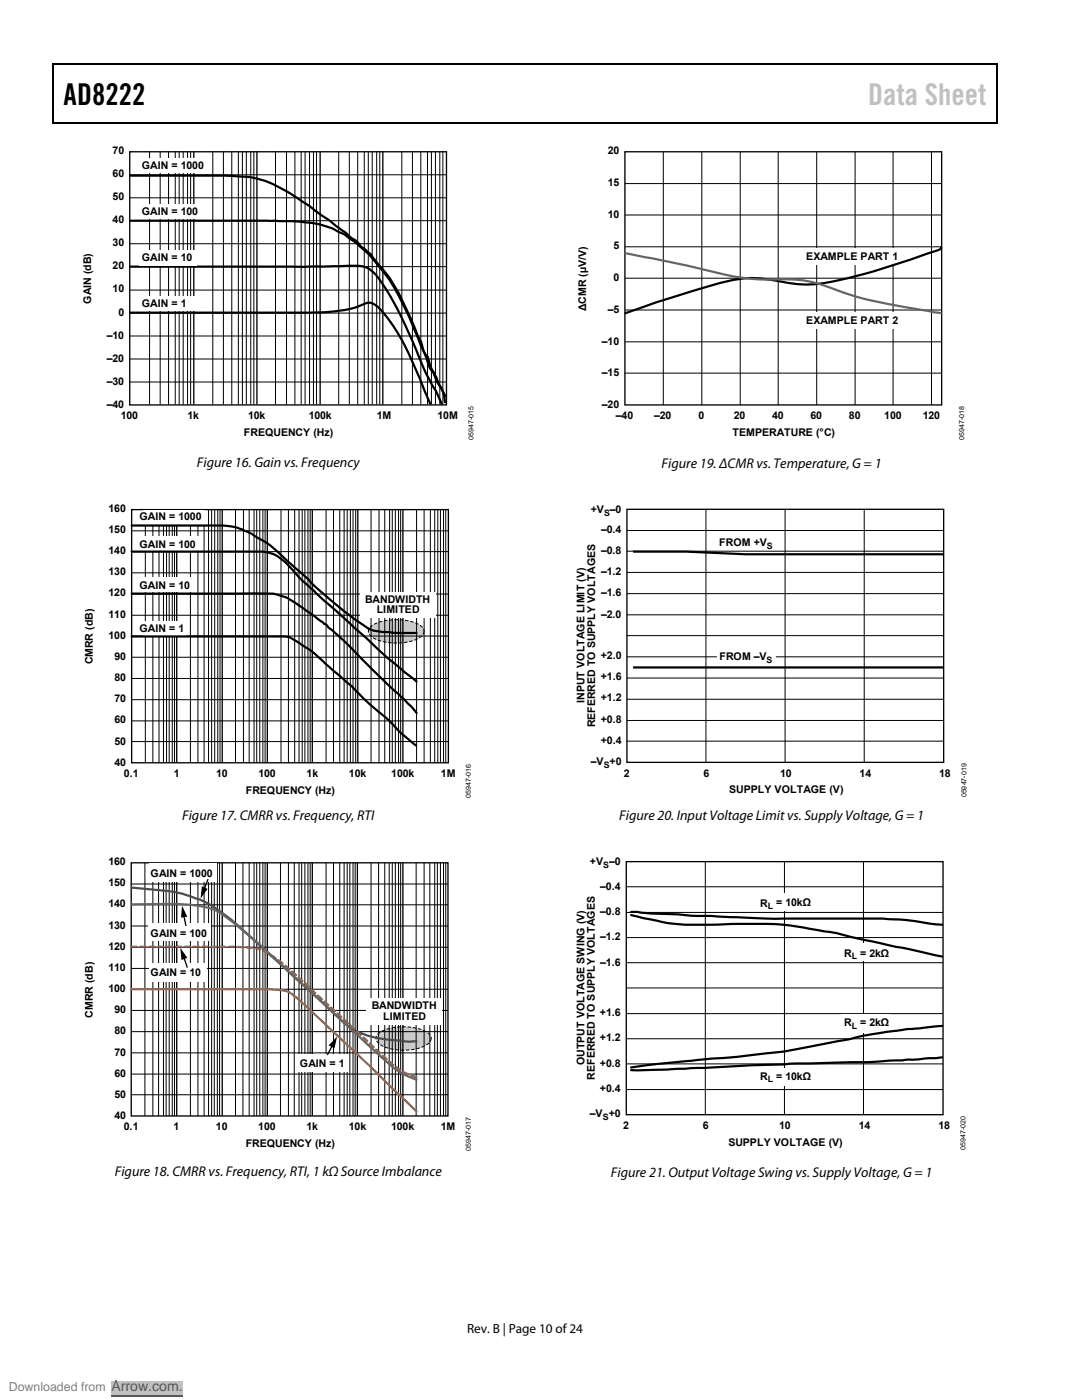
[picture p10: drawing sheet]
<svg xmlns="http://www.w3.org/2000/svg" width="216mm" height="279mm" viewBox="0 0 216 279" stroke-linecap="round" stroke-linejoin="round" font-family="sans-serif">
<path d="M10.5 12.7h.3v1h-.3zM198.8 12.7h.2v1h-.2zM198.8 12.7h.2v.3h-.2zM198.8 24.4h.2v.3h-.2z" fill="#000"/>
<path d="M10.5 12.8h188.3M10.7 13.7v11M198.9 13.7v11M10.5 24.5h188.3" fill="none" stroke="#000" stroke-width=".25"/>
<g fill="none" stroke="#000" stroke-width=".2">
<path d="M25.9 39.5h63.2M25.9 34.9h63.2M29.8 30.2v50.5M32 30.2v50.5M33.6 30.2v50.5M35 30.2v50.5M35.8 30.2v50.5M36.6 30.2v50.5M37.4 30.2v50.5M38 30.2v50.5M42.5 30.2v50.5M44.6 30.2v50.5"/>
<path d="M46.2 30.2v50.5M47.6 30.2v50.5M48.4 30.2v50.5M49.1 30.2v50.5M50 30.2v50.5M50.7 30.2v50.5M55 30.2v50.5M57.2 30.2v50.5M58.8 30.2v50.5M60.1 30.2v50.5M60.9 30.2v50.5M61.8 30.2v50.5"/>
<path d="M62.5 30.2v50.5M63.2 30.2v50.5M67.6 30.2v50.5M69.7 30.2v50.5M71.4 30.2v50.5M72.7 30.2v50.5M73.5 30.2v50.5M74.3 30.2v50.5M75.2 30.2v50.5M75.8 30.2v50.5M80.2 30.2v50.5M82.3 30.2v50.5"/>
<path d="M84 30.2v50.5M85.3 30.2v50.5M86.1 30.2v50.5M86.9 30.2v50.5M87.8 30.2v50.5M88.4 30.2v50.5M25.9 57.9h63.2M25.9 53.2h63.2M25.9 48.6h63.2M25.9 44h63.2M25.9 76.2h63.2M25.9 71.6h63.2"/>
<path d="M25.9 67.1h63.2M25.9 62.5h63.2"/>
</g>
<path d="M25.9 30.3h63.2v50.5h-63.2zM38.7 30.2v50.5M51.3 30.2v50.5M63.9 30.2v50.5M76.4 30.2v50.5" fill="none" stroke="#000" stroke-width=".26"/>
<path d="M26 35.1h20.6a19.9 19.9 0 0 1 12.2 4.1l6.9 4.8 1.3 1 2 1.4 1.2 1.2 .7 .3 1.2 1.4 1.9 1.5 1 1.3a33.2 33.2 0 0 1 5 7.3l4.1 8.9 .4 1.7 .9 1.3 .4 1.7 .8 1.7 .5 .6 .5 1.5 .4 .5 .6 1.3 .2 1.7M26.1 53.2l34.2 .1 8.6-.2a11.6 11.6 0 0 1 4.3 .3 11.9 11.9 0 0 1 4.1 4.7 131.5 131.5 0 0 1 7.8 16.6l1.9 3.3 1.1 2.6M26.1 44l30.5 .1a27.9 27.9 0 0 1 10 1.6 27 27 0 0 1 10 8.7 52.9 52.9 0 0 1 6.1 11.3l2.5 6a4.5 4.5 0 0 0 1.3 2.6 19.7 19.7 0 0 0 2.2 4.6l.1 .2M26.1 62.4h28.2a123.9 123.9 0 0 0 13.8-.4 16.9 16.9 0 0 0 5.2-1.6 3.7 3.7 0 0 1 3.2 2 46.4 46.4 0 0 1 7 12.5l2.3 5.7" fill="none" stroke="#000" stroke-width=".44"/>
<g fill="#fff">
<path d="M27.8 59.1h11.6v3h-11.6z"/>
<path d="M27.8 50h11.6v3h-11.6z"/>
<path d="M27.8 40.8h11.6v2.9h-11.6z"/>
<path d="M27.8 31.6h11.6v2.9h-11.6z"/>
</g>
<path d="M73.9 125.1a9.9 9.9 0 0 1 8.3-1 3 3 0 0 1 2.4 1.9 2.17 2.17 0 0 1-1.6 1.6 11.1 11.1 0 0 1-8.5-.3 1.33 1.33 0 0 1-.6-2.2z" fill="#ccc" stroke="#000" stroke-width=".2" stroke-dasharray=".7 .4" stroke-linecap="butt"/>
<g fill="none" stroke="#000" stroke-width=".2">
<path d="M26.3 118.6h63.2M26.3 114.3h63.2M26.3 110.1h63.2M26.3 105.9h63.2M29 101.7v50.5M30.5 101.7v50.5M31.7 101.7v50.5M32.6 101.7v50.5M33.2 101.7v50.5M33.8 101.7v50.5M34.4 101.7v50.5M34.8 101.7v50.5"/>
<path d="M38 101.7v50.5M39.5 101.7v50.5M40.7 101.7v50.5M41.6 101.7v50.5M42.2 101.7v50.5M42.8 101.7v50.5M43.5 101.7v50.5M43.9 101.7v50.5M47 101.7v50.5M48.6 101.7v50.5M49.7 101.7v50.5M50.7 101.7v50.5"/>
<path d="M51.2 101.7v50.5M51.8 101.7v50.5M52.5 101.7v50.5M52.9 101.7v50.5M56.1 101.7v50.5M57.6 101.7v50.5M58.8 101.7v50.5M59.7 101.7v50.5M60.3 101.7v50.5M60.8 101.7v50.5M61.4 101.7v50.5M61.9 101.7v50.5"/>
<path d="M65.1 101.7v50.5M66.5 101.7v50.5M67.8 101.7v50.5M68.7 101.7v50.5M69.3 101.7v50.5M69.9 101.7v50.5M70.4 101.7v50.5M71 101.7v50.5M74 101.7v50.5M75.6 101.7v50.5M76.8 101.7v50.5M77.7 101.7v50.5"/>
<path d="M78.3 101.7v50.5M78.9 101.7v50.5M79.5 101.7v50.5M79.9 101.7v50.5M83.1 101.7v50.5M84.6 101.7v50.5M85.9 101.7v50.5M86.7 101.7v50.5M87.4 101.7v50.5M87.9 101.7v50.5M88.5 101.7v50.5M88.9 101.7v50.5"/>
<path d="M26.3 139.6h63.2M26.3 135.4h63.2M26.3 131.2h63.2M26.3 126.9h63.2M26.3 122.8h63.2M26.3 148h63.2M26.3 143.9h63.2"/>
</g>
<path d="M26.3 101.7h63.2v50.5h-63.2zM35.3 101.7v50.5M44.3 101.7v50.5M53.3 101.7v50.5M62.3 101.7v50.5M71.4 101.7v50.5M80.4 101.7v50.5" fill="none" stroke="#000" stroke-width=".26"/>
<g fill="#fff">
<path d="M28.6 101.9h12.4v2.8h-12.4z"/>
<path d="M28.6 107h11.5v2.8h-11.5z"/>
<path d="M28.6 115.3h10.5v2.8h-10.5z"/>
<path d="M28.6 123.9h8.6v2.8h-8.6z"/>
</g>
<path d="M26.3 110.1h24.4a7.8 7.8 0 0 1 7.2 3.1l2.6 2.8 13 11.7a87.5 87.5 0 0 0 8.3 7.2l1.3 1.1M26.3 104.9h10.4a56.8 56.8 0 0 1 10.4 .3 27.5 27.5 0 0 1 8.6 5.2l4.8 4.3a76.3 76.3 0 0 0 13.6 11l1 .2a44.4 44.4 0 0 0 8 .4M26.3 118.5l23.5-.1a23.4 23.4 0 0 1 5.6 .3 14.5 14.5 0 0 1 5.6 3.1l3.3 2.3 .4 .4 .4 .1 .6 .8a68.8 68.8 0 0 1 7.7 7.3l7.4 7 2.3 2.6M26.3 127h28.7a5.4 5.4 0 0 1 4.4 1.1 30.5 30.5 0 0 1 6.4 5.1l4.3 3.7a57.2 57.2 0 0 0 7.5 6.9 39.4 39.4 0 0 0 5.4 5" fill="none" stroke="#000" stroke-width=".44"/>
<path d="M71.8 118.2h15.1v5.1h-15.1z" fill="#fff"/>
<path d="M75.4 206.3a9.7 9.7 0 0 1 8.2-1 3 3 0 0 1 2.4 1.9 3 3 0 0 1-2.7 2.1 10.6 10.6 0 0 1-7.3-.8 1.35 1.35 0 0 1-.6-2.2z" fill="#ccc" stroke="#000" stroke-width=".2" stroke-dasharray=".7 .4" stroke-linecap="butt"/>
<g fill="none" stroke="#000" stroke-width=".2">
<path d="M26.2 176.4h63.2M28.9 172.2v50.5M30.5 172.2v50.5M31.6 172.2v50.5M32.6 172.2v50.5M33.1 172.2v50.5M33.8 172.2v50.5M34.4 172.2v50.5M34.8 172.2v50.5M38 172.2v50.5M39.5 172.2v50.5M40.7 172.2v50.5"/>
<path d="M41.6 172.2v50.5M42.2 172.2v50.5M42.8 172.2v50.5M43.4 172.2v50.5M43.8 172.2v50.5M47 172.2v50.5M48.5 172.2v50.5M49.7 172.2v50.5M50.7 172.2v50.5M51.2 172.2v50.5M51.8 172.2v50.5M52.5 172.2v50.5"/>
<path d="M52.9 172.2v50.5M56 172.2v50.5M57.6 172.2v50.5M58.7 172.2v50.5M59.7 172.2v50.5M60.2 172.2v50.5M60.8 172.2v50.5M61.4 172.2v50.5M61.9 172.2v50.5M65.1 172.2v50.5M66.5 172.2v50.5M67.8 172.2v50.5"/>
<path d="M68.7 172.2v50.5M69.3 172.2v50.5M69.8 172.2v50.5M70.4 172.2v50.5M70.9 172.2v50.5M74 172.2v50.5M75.5 172.2v50.5M76.8 172.2v50.5M77.7 172.2v50.5M78.3 172.2v50.5M78.9 172.2v50.5M79.5 172.2v50.5"/>
<path d="M79.9 172.2v50.5M83 172.2v50.5M84.6 172.2v50.5M85.8 172.2v50.5M86.7 172.2v50.5M87.3 172.2v50.5M87.9 172.2v50.5M88.5 172.2v50.5M88.9 172.2v50.5M26.2 197.4h63.2M26.2 193.3h63.2M26.2 189h63.2"/>
<path d="M26.2 184.8h63.2M26.2 180.6h63.2M26.2 218.5h63.2M26.2 214.4h63.2M26.2 210.1h63.2M26.2 205.9h63.2M26.2 201.7h63.2"/>
</g>
<path d="M26.2 172.2h63.2v50.5h-63.2zM35.3 172.2v50.5M44.3 172.2v50.5M53.3 172.2v50.5M62.3 172.2v50.5M71.3 172.2v50.5M80.4 172.2v50.5" fill="none" stroke="#000" stroke-width=".26"/>
<g fill="#fff">
<path d="M29.7 172.4h13.5v3.6h-13.5z"/>
<path d="M29.5 184.3h12.5v3.5h-12.5z"/>
<path d="M59.2 210.3h10.4v3.5h-10.4z"/>
<path d="M29.7 192.2h11.6v3.6h-11.6z"/>
</g>
<path d="M26.3 177.1l4.1 .4a25.4 25.4 0 0 1 17.2 7.3l18.1 16.6a17.2 17.2 0 0 0 9.2 5.7l6.4 .8 1.8-.1" fill="none" stroke="#148240" stroke-width=".44"/>
<path d="M26.3 189h16.7a39.2 39.2 0 0 1 9.1 .5 32.9 32.9 0 0 1 8.4 6.4l12.8 11.9a56.2 56.2 0 0 0 7.1 6.1l2.7 1.1" fill="none" stroke="#da1429" stroke-width=".44" stroke-dasharray="1.1 .7"/>
<path d="M41.5 175.5l-.8 2.1M36.7 191l.7 2.1M36.7 182.6l.4 2.2M66.4 208.5l-1.1 2" fill="none" stroke="#000" stroke-width=".26"/>
<path d="M40.3 176.9l1.1 .5-1.4 1.9zM36.3 180.7l1.1 2.3-1.3 .1zM36 189.1l1.4 2.1-1.2 .4zM67.3 206.9l-.6 2.3-1.1-.6z" fill="#000"/>
<path d="M26.3 197.4h18.1a83.8 83.8 0 0 1 12.8 .4l.4 .2a75.4 75.4 0 0 1 8.4 7.5l8.1 7.6 9 8.7" fill="none" stroke="#f86512" stroke-width=".44"/>
<path d="M26.3 180.5a105.2 105.2 0 0 1 13 .2 11.2 11.2 0 0 1 7 3.2 454.1 454.1 0 0 1 21.5 19.4l2.7 2.5a103.5 103.5 0 0 0 9.5 8.3l3.1 1.4" fill="none" stroke="#656565" stroke-width=".44"/>
<path d="M73.2 199.3h15v5.2h-15z" fill="#fff"/>
<path d="M124.7 30.3h63.2v50.5h-63.2z" fill="none" stroke="#000" stroke-width=".26"/>
<g fill="none" stroke="#000" stroke-width=".2">
<path d="M124.7 36.6h63.2M132.4 30.3v50.5M140 30.3v50.5M147.7 30.3v50.5M155.3 30.3v50.5M163 30.3v50.5M170.6 30.3v50.5M178.2 30.3v50.5M185.9 30.3v50.5M124.7 55.5h63.2M124.7 49.3h63.2M124.7 42.9h63.2"/>
<path d="M124.7 74.5h63.2M124.7 68.2h63.2M124.7 61.9h63.2"/>
</g>
<g fill="#fff">
<path d="M162.5 49.5h16.1v3.3h-16.1z"/>
<path d="M162.5 62.2h16.1v3.4h-16.1z"/>
</g>
<path d="M187.7 49.3l.1 .3-.4 .2-6.5 2.3a96.7 96.7 0 0 1-18.5 4.6 42.8 42.8 0 0 1-9.8-1 22.9 22.9 0 0 0-10.4 1.2l-11.3 3.5-6.3 2.2M126.3 110.1h10.6l11.9 .5h39.5M126.3 133.2h62" fill="none" stroke="#000" stroke-width=".44"/>
<path d="M124.6 50.5l11.9 2.4a96 96 0 0 0 14.6 2.8l2.4 .1a27.9 27.9 0 0 1 14.6 2.5 99.8 99.8 0 0 0 15.8 3.6l3.5 .5 .3 .3" fill="none" stroke="#656565" stroke-width=".44"/>
<path d="M125.1 101.6h63.2v50.5h-63.2z" fill="none" stroke="#000" stroke-width=".26"/>
<g fill="none" stroke="#000" stroke-width=".2">
<path d="M125.1 118.5h63.2M125.1 114.2h63.2M125.1 110h63.2M125.1 105.9h63.2M140.9 101.6v50.5M156.7 101.6v50.5M172.4 101.6v50.5M125.1 139.6h63.2M125.1 135.3h63.2M125.1 131.1h63.2M125.1 126.9h63.2M125.1 122.7h63.2"/>
<path d="M125.1 147.9h63.2M125.1 143.8h63.2"/>
</g>
<path d="M143.1 130.8h11.6v.6h-11.6z" fill="#fff"/>
<path d="M125 172h63.2v50.5h-63.2z" fill="none" stroke="#000" stroke-width=".26"/>
<path d="M125 177h63.2M140.7 172v50.5M156.5 172v50.5M172.3 172v50.5M125 197.2h63.2M125 192.1h63.2M125 187.1h63.2M125 182.1h63.2M125 217.4h63.2M125 212.3h63.2M125 207.3h63.2M125 202.3h63.2" fill="none" stroke="#000" stroke-width=".2"/>
<g fill="#fff">
<path d="M150.9 178.2h11.5v3.5h-11.5z"/>
<path d="M167.6 188.3h10.3v3.5h-10.3z"/>
</g>
<path d="M125.9 182l12.7 .8h3.4l11.6 .6 20.7-.1a62.4 62.4 0 0 1 12.4 1.2l1.3 .1M125.9 182.6l2.5 .6a47.7 47.7 0 0 0 8.3 1.4l10.3-.2a59 59 0 0 1 14.5 1 71.9 71.9 0 0 1 10.8 2.2l15.7 3.3" fill="none" stroke="#000" stroke-width=".44"/>
<g fill="#fff">
<path d="M167.9 202.5h9.6v3.7h-9.6z"/>
<path d="M151.2 213.1h11.3v3.5h-11.3z"/>
</g>
<path d="M188 211l-5.7 .5-8.7 .5-15.2 .2-25.5 1.3-7 .1M188 204.7l-6.9 .7-2.3 .3a77.8 77.8 0 0 0-10.3 1.9l-4.9 .9a151.4 151.4 0 0 1-20.2 2.7l-12.1 1.1-5.4 .7" fill="none" stroke="#000" stroke-width=".44"/>
<path d="M0 276.9h70.6" fill="none" stroke="#fff" stroke-width="2.5" stroke-linecap="butt"/>
<path d="M22.2 275.6h14.3v2.6h-14.3z" fill="#c0c0c0"/>
<path d="M22.2 278.6h14.3" fill="none" stroke="#00f" stroke-width=".2"/>
<path d="M0 276.9h70.6" fill="none" stroke="#fff" stroke-width="2.5" stroke-linecap="butt"/>
<path d="M22.2 275.6h14.3v2.6h-14.3z" fill="#c0c0c0"/>
<path d="M22.2 278.6h14.3" fill="none" stroke="#00f" stroke-width=".2"/>
<path d="M0 276.9h70.6" fill="none" stroke="#fff" stroke-width="2.5" stroke-linecap="butt"/>
<path d="M22.2 275.6h14.3v2.6h-14.3z" fill="#c0c0c0"/>
<path d="M22.2 278.6h14.3" fill="none" stroke="#00f" stroke-width=".2"/>
<path d="M0 276.9h70.6" fill="none" stroke="#fff" stroke-width="2.5" stroke-linecap="butt"/>
<path d="M22.2 275.6h14.3v2.6h-14.3z" fill="#c0c0c0"/>
<path d="M22.2 278.6h14.3" fill="none" stroke="#00f" stroke-width=".2"/>
<path d="M0 276.9h70.6" fill="none" stroke="#fff" stroke-width="2.5" stroke-linecap="butt"/>
<path d="M22.2 275.6h14.3v2.6h-14.3z" fill="#c0c0c0"/>
<path d="M22.2 278.6h14.3" fill="none" stroke="#00f" stroke-width=".2"/>
<path d="M0 276.9h70.6" fill="none" stroke="#fff" stroke-width="2.5" stroke-linecap="butt"/>
<path d="M22.2 275.6h14.3v2.6h-14.3z" fill="#c0c0c0"/>
<path d="M22.2 278.6h14.3" fill="none" stroke="#00f" stroke-width=".2"/>
<path d="M0 276.9h70.6" fill="none" stroke="#fff" stroke-width="2.5" stroke-linecap="butt"/>
<path d="M22.2 275.6h14.3v2.6h-14.3z" fill="#c0c0c0"/>
<path d="M22.2 278.6h14.3" fill="none" stroke="#00f" stroke-width=".2"/>
<path d="M0 276.9h70.6" fill="none" stroke="#fff" stroke-width="2.5" stroke-linecap="butt"/>
<path d="M22.2 275.6h14.3v2.6h-14.3z" fill="#c0c0c0"/>
<path d="M22.2 278.6h14.3" fill="none" stroke="#00f" stroke-width=".2"/>
<path d="M0 276.9h70.6" fill="none" stroke="#fff" stroke-width="2.5" stroke-linecap="butt"/>
<path d="M22.2 275.6h14.3v2.6h-14.3z" fill="#c0c0c0"/>
<path d="M22.2 278.6h14.3" fill="none" stroke="#00f" stroke-width=".2"/>
<path d="M0 276.9h70.6" fill="none" stroke="#fff" stroke-width="2.5" stroke-linecap="butt"/>
<path d="M22.2 275.6h14.3v2.6h-14.3z" fill="#c0c0c0"/>
<path d="M22.2 278.6h14.3" fill="none" stroke="#00f" stroke-width=".2"/>
<text font-size="6" x="12.7" y="21">AD8222</text>
<text font-size="6" fill="#c0c0c0" x="173.2" y="21">Data Sheet</text>
<g font-size="2.8">
<text x="39.3" y="93.3">Figure 16. Gain vs. Frequency</text>
<text x="132" y="93.4">Figure 19. ΔCMR vs. Temperature, G = 1</text>
<text x="36.3" y="163.7">Figure 17. CMRR vs. Frequency, RTI</text>
<text x="123.6" y="163.7">Figure 20. Input Voltage Limit vs. Supply Voltage, G = 1</text>
<text x="22.9" y="234.7">Figure 18. CMRR vs. Frequency, RTI, 1 kΩ Source Imbalance</text>
<text x="121.9" y="234.9">Figure 21. Output Voltage Swing vs. Supply Voltage, G = 1</text>
</g>
<text font-size="2.8" fill="#00f" x="22.2" y="277.6">Arrow.com.</text>
<text font-size="2.6" x="93.2" y="266">Rev. B | Page 10 of 24</text>
<text font-size="2.5" fill="#808080" x="1.8" y="277.6">Downloaded from</text>
<g font-size="2.1">
<text x="22.5" y="30.7">70</text>
<text x="22.5" y="35.3">60</text>
<text x="28.3" y="33.8">GAIN = 1000</text>
<text x="121.3" y="30.7">20</text>
<text x="22.5" y="40">50</text>
<text x="121.3" y="37.1">15</text>
<text x="22.5" y="44.5">40</text>
<text x="28.3" y="42.9">GAIN = 100</text>
<text x="121.3" y="43.4">10</text>
<text x="22.5" y="53.8">20</text>
<text x="22.5" y="49.2">30</text>
<text x="28.3" y="52.2">GAIN = 10</text>
<text x="122.4" y="49.7">5</text>
<text x="160.9" y="51.9">EXAMPLE PART 1</text>
<text x="22.5" y="58.4">10</text>
<text x="122.4" y="56.1">0</text>
<text x="18.2" y="60.6" transform="rotate(-90 18.2 60.6)">GAIN (dB)</text>
<text x="23.7" y="63">0</text>
<text x="28.3" y="61.3">GAIN = 1</text>
<text x="117" y="62.1" transform="rotate(-90 117 62.1)">∆CMR (µV/V)</text>
<text x="121.3" y="62.4">–5</text>
<text x="160.9" y="64.7">EXAMPLE PART 2</text>
<text x="21.3" y="67.6">–10</text>
<text x="120.1" y="68.8">–10</text>
<text x="21.3" y="76.8">–30</text>
<text x="21.3" y="72.2">–20</text>
<text x="120.1" y="75.1">–15</text>
<text x="21.3" y="81.4">–40</text>
<text x="24.1" y="83.7">100</text>
<text x="37.4" y="83.7">1k</text>
<text x="49.5" y="83.7">10k</text>
<text x="61.6" y="83.7">100k</text>
<text x="75.2" y="83.7">1M</text>
<text x="87.3" y="83.7">10M</text>
<text x="120.1" y="81.4">–20</text>
<text x="122.9" y="83.7">–40</text>
<text x="130.5" y="83.7">–20</text>
<text x="139.4" y="83.7">0</text>
<text x="146.4" y="83.7">20</text>
<text x="154.1" y="83.7">40</text>
<text x="161.7" y="83.7">60</text>
<text x="169.4" y="83.7">80</text>
<text x="176.4" y="83.7">100</text>
<text x="184.1" y="83.7">120</text>
<text x="48.7" y="87">FREQUENCY (Hz)</text>
<text x="146.2" y="87">TEMPERATURE (°C)</text>
<text x="21.7" y="102.2">160</text>
<text x="21.7" y="106.4">150</text>
<text x="27.9" y="103.9">GAIN = 1000</text>
<text x="117.9" y="102.4">+V –0</text>
<text x="119.9" y="106.4">–0.4</text>
<text x="21.7" y="110.6">140</text>
<text x="27.9" y="109.3">GAIN = 100</text>
<text x="119.9" y="110.6">–0.8</text>
<text x="143.5" y="109">FROM +V</text>
<text x="21.7" y="114.8">130</text>
<text x="21.7" y="119">120</text>
<text x="27.9" y="117.6">GAIN = 10</text>
<text x="119.9" y="119">–1.6</text>
<text x="119.9" y="114.8">–1.2</text>
<text x="21.7" y="123.3">110</text>
<text x="72.9" y="120.3">BANDWIDTH</text>
<text x="75.2" y="122.4">LIMITED</text>
<text x="119.9" y="123.3">–2.0</text>
<text x="21.7" y="127.5">100</text>
<text x="22.8" y="131.7">90</text>
<text x="27.9" y="126.2">GAIN = 1</text>
<text x="119.9" y="131.5">+2.0</text>
<text x="143.6" y="131.7">FROM –V</text>
<text x="18.5" y="132.6" transform="rotate(-90 18.5 132.6)">CMRR (dB)</text>
<text x="22.8" y="135.9">80</text>
<text x="119.9" y="135.8">+1.6</text>
<text x="22.8" y="140.2">70</text>
<text x="116.6" y="140.3" transform="rotate(-90 116.6 140.3)">INPUT VOLTAGE LIMIT (V)</text>
<text x="119.9" y="140">+1.2</text>
<text x="22.8" y="144.4">60</text>
<text x="22.8" y="148.6">50</text>
<text x="118.7" y="145.2" transform="rotate(-90 118.7 145.2)">REFERRED TO SUPPLY VOLTAGES</text>
<text x="119.9" y="148.4">+0.4</text>
<text x="119.9" y="144.2">+0.8</text>
<text x="22.8" y="152.8">40</text>
<text x="24.7" y="155.1">0.1</text>
<text x="34.7" y="155.1">1</text>
<text x="43.1" y="155.1">10</text>
<text x="51.6" y="155.1">100</text>
<text x="61.2" y="155.1">1k</text>
<text x="69.6" y="155.1">10k</text>
<text x="78.1" y="155.1">100k</text>
<text x="88" y="155.1">1M</text>
<text x="117.9" y="152.7">–V +0</text>
<text x="124.5" y="155">2</text>
<text x="140.4" y="155">6</text>
<text x="155.7" y="155">10</text>
<text x="171.5" y="155">14</text>
<text x="187.4" y="155">18</text>
<text x="49" y="158.4">FREQUENCY (Hz)</text>
<text x="145.5" y="158.3">SUPPLY VOLTAGE (V)</text>
<text x="21.6" y="172.6">160</text>
<text x="117.7" y="172.7">+V –0</text>
<text x="21.6" y="176.9">150</text>
<text x="30.1" y="175">GAIN = 1000</text>
<text x="119.8" y="177.5">–0.4</text>
<text x="21.6" y="181.1">140</text>
<text x="21.6" y="185.3">130</text>
<text x="119.8" y="182.6">–0.8</text>
<text x="151.7" y="180.9">R</text>
<text x="154.9" y="180.9">= 10kΩ</text>
<text x="21.6" y="189.5">120</text>
<text x="30.1" y="186.9">GAIN = 100</text>
<text x="119.8" y="187.7">–1.2</text>
<text x="168.4" y="190.9">R</text>
<text x="171.6" y="190.9">= 2kΩ</text>
<text x="21.6" y="193.8">110</text>
<text x="21.6" y="198">100</text>
<text x="30.1" y="194.9">GAIN = 10</text>
<text x="119.8" y="192.7">–1.6</text>
<text x="18.5" y="203.1" transform="rotate(-90 18.5 203.1)">CMRR (dB)</text>
<text x="22.8" y="202.2">90</text>
<text x="74.2" y="201.4">BANDWIDTH</text>
<text x="76.5" y="203.5">LIMITED</text>
<text x="119.7" y="202.7">+1.6</text>
<text x="22.8" y="206.4">80</text>
<text x="119.7" y="207.8">+1.2</text>
<text x="168.4" y="204.9">R</text>
<text x="171.6" y="204.9">= 2kΩ</text>
<text x="22.8" y="210.7">70</text>
<text x="22.8" y="214.9">60</text>
<text x="59.9" y="212.9">GAIN = 1</text>
<text x="116.6" y="212.6" transform="rotate(-90 116.6 212.6)">OUTPUT VOLTAGE SWING (V)</text>
<text x="118.7" y="215.5" transform="rotate(-90 118.7 215.5)">REFERRED TO SUPPLY VOLTAGES</text>
<text x="119.7" y="212.9">+0.8</text>
<text x="151.7" y="215.5">R</text>
<text x="154.9" y="215.5">= 10kΩ</text>
<text x="22.8" y="219.1">50</text>
<text x="119.7" y="217.9">+0.4</text>
<text x="22.8" y="223.3">40</text>
<text x="24.7" y="225.6">0.1</text>
<text x="34.6" y="225.6">1</text>
<text x="43.1" y="225.6">10</text>
<text x="51.5" y="225.6">100</text>
<text x="61.2" y="225.6">1k</text>
<text x="69.6" y="225.6">10k</text>
<text x="78.1" y="225.6">100k</text>
<text x="88" y="225.6">1M</text>
<text x="117.7" y="223">–V +0</text>
<text x="124.3" y="225.3">2</text>
<text x="140.2" y="225.3">6</text>
<text x="155.5" y="225.3">10</text>
<text x="171.4" y="225.3">14</text>
<text x="187.2" y="225.3">18</text>
<text x="49" y="228.9">FREQUENCY (Hz)</text>
<text x="145.3" y="228.7">SUPPLY VOLTAGE (V)</text>
</g>
<g font-size="1.8">
<text x="120.5" y="102.9">S</text>
<text x="153" y="109.5">S</text>
<text x="153" y="132.3">S</text>
<text x="120.5" y="153.2">S</text>
<text x="120.4" y="173.2">S</text>
<text x="153.2" y="181.4">L</text>
<text x="169.9" y="191.5">L</text>
<text x="169.9" y="205.4">L</text>
<text x="153.2" y="216">L</text>
<text x="120.3" y="223.5">S</text>
</g>
<g font-size="1.4">
<text x="94.5" y="87.8" transform="rotate(-90 94.5 87.8)">05947-015</text>
<text x="192.4" y="87.8" transform="rotate(-90 192.4 87.8)">05947-018</text>
<text x="94" y="159.2" transform="rotate(-90 94 159.2)">05947-016</text>
<text x="192.8" y="159.2" transform="rotate(-90 192.8 159.2)">05947-019</text>
<text x="93.9" y="229.7" transform="rotate(-90 93.9 229.7)">05947-017</text>
<text x="192.7" y="229.5" transform="rotate(-90 192.7 229.5)">05947-020</text>
</g>
</svg>
